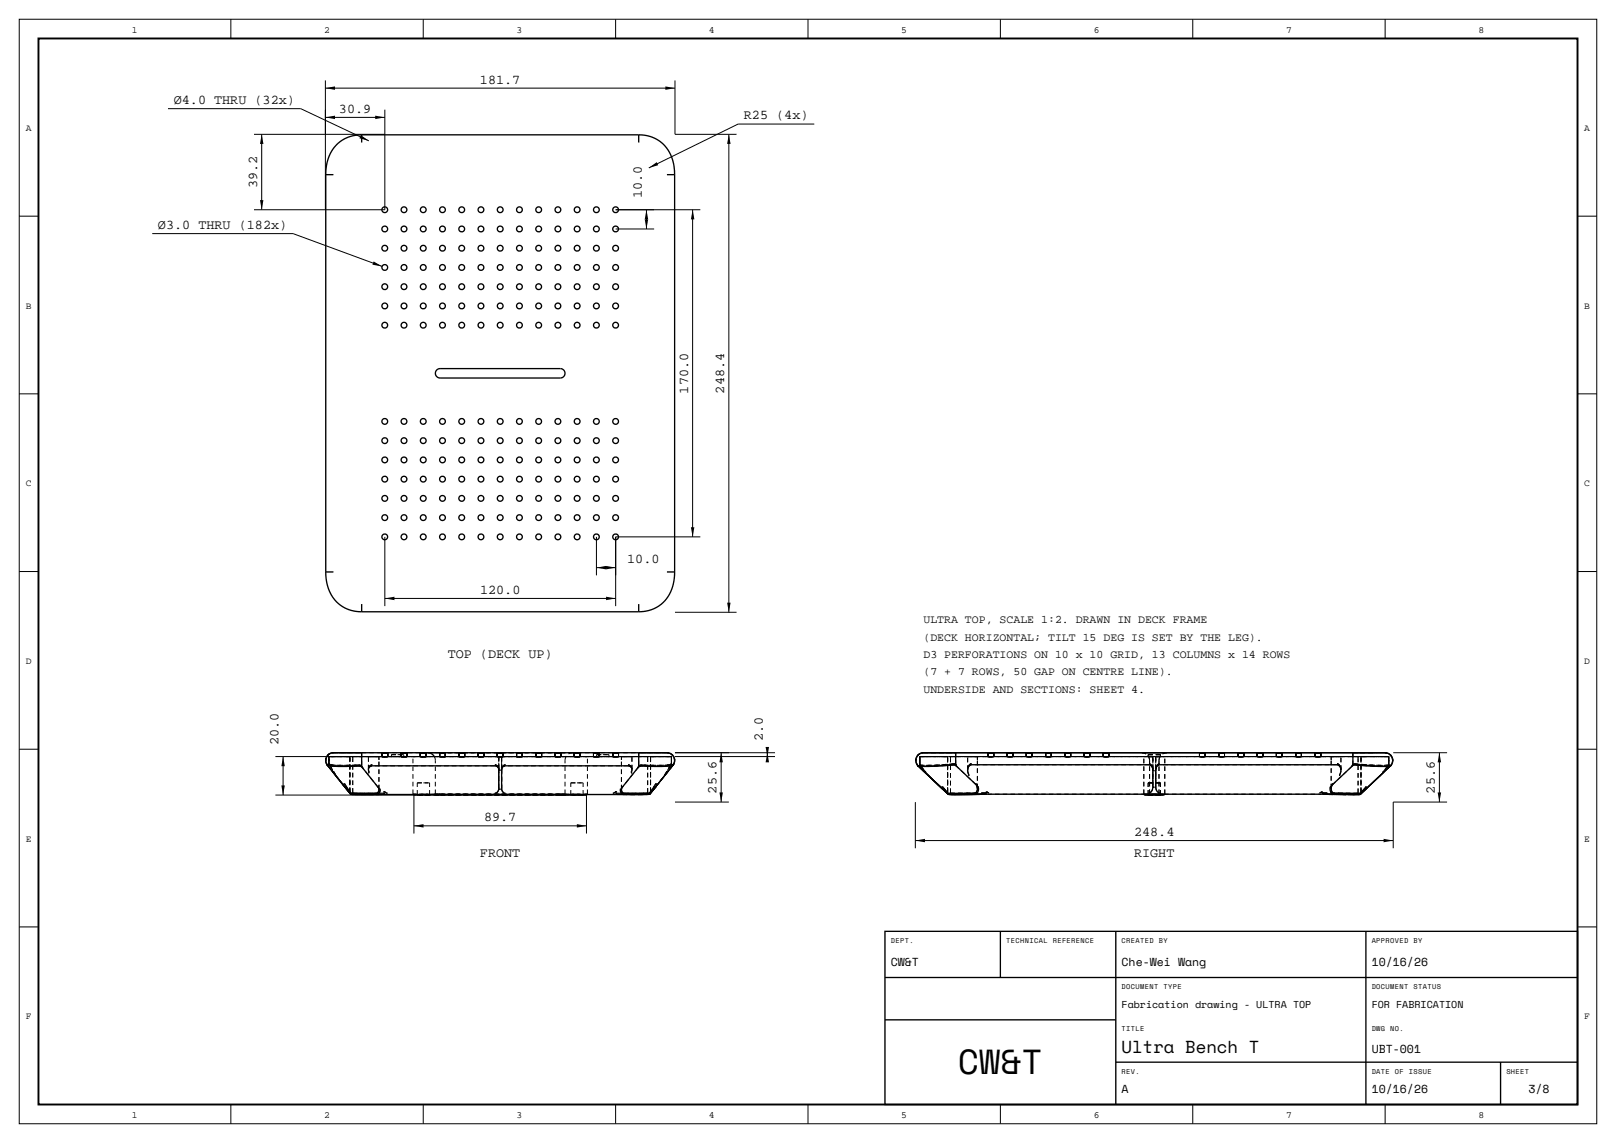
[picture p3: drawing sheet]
<svg xmlns="http://www.w3.org/2000/svg" width="420mm" height="297mm" viewBox="0 0 420 297" stroke-linecap="round" stroke-linejoin="round" font-family="sans-serif">
<path d="M10 10h400v277h-400z" fill="none" stroke="#000" stroke-width=".5"/>
<g fill="none" stroke="#000" stroke-width=".26">
<path d="M5 5h410v287h-410zM60 5v5M110 5v5M160 5v5M210 5v5M260 5v5M310 5v5M360 5v5M43.7 28.2h34.5l17.7 8.4M66 34.9h34M68 34.9v19.6M84.6 20.9v33.6"/>
<path d="M84.6 22.9h90.8M84.6 30.5h15.4M100 28.5v26h-34M175.4 20.9v14h16M189.4 34.9v124.2M211.6 32.2h-19.8l-23.2 11.4M5 56.2h5M160 59.5h10M160 54.5h22M168 54.5v5M180 54.5v85M410 56.2h5"/>
<path d="M39.6 60.7h36.6l23.1 8.5M5 102.3h5M410 102.3h5M100 139.5v18M155 139.5v10M182 139.5h-22v18M5 148.5h5M100 155.5h60M155 147.5h5M175.4 159.1h16M410 148.5h5M5 194.7h5"/>
<path d="M71.6 196.6h36M73.6 196.6v10M175.4 195.6h26M175.4 196.6h26M187.4 195.6v12.8M199.4 195.6v1M362.1 195.6h14M374.1 195.6v12.8M410 194.7h5M71.6 206.6h36v10M107.6 214.6h44.8M152.4 206.6v10"/>
<path d="M175.4 208.4h14M237.9 208.4v12M237.9 218.4h124.2M376.1 208.4h-14v12M5 240.8h5M410 240.8h5M60 287v5M110 287v5M160 287v5M210 287v5M260 287v5M310 287v5"/>
<path d="M360 287v5"/>
</g>
<g fill="none" stroke="#000" stroke-width=".35">
<path d="M94 35v2M94 35a9.1 9.1 0 0 0-9.3 9.3v1.1M94 35h72M166 35v2M166 35a9.1 9.1 0 0 1 9.3 9.3v1.1M84.7 45.4h2M84.7 45.4v103.2M173.3 45.4h2M175.3 45.4v103.2M113.6 96.1l.8-.3h31.2a1.23 1.23 0 0 1 1.3 1.2 1.23 1.23 0 0 1-1.3 1.2h-31.2a1.23 1.23 0 0 1-1.2-.8 1.23 1.23 0 0 1 .4-1.3zM84.7 148.6h2M84.7 148.6a9.5 9.5 0 0 0 6.3 9.9l3 .5"/>
<path d="M94 157v2M94 159h72M166 157v2M173.3 148.6h2M175.3 148.6a9.6 9.6 0 0 1-6.3 9.9l-3 .5M84.7 197.6l.3 1.2M84.7 197.4v.2M84.7 197.3v.3M85 198.6h.1M85 198.6l.2 .2a26.1 26.1 0 0 0 8 .1M85 198.6v.2M85 198.6v.1"/>
<path d="M85 198.7h.1M85 198.7l.1 .1a13.8 13.8 0 0 0 5.9 .3l2.2-.1M85 198.8h.1M85.1 198.8h.1M85.1 196.4l-.4 1.2M85.1 198.8l.2 .3 .3-.1M85.1 198.8l.3 .1M85.1 198.8l5.9 7.4M85.4 196l-.3 .4M85.6 195.9l-.5 .5M85.6 195.9l-.1 .1M86.1 195.7l-.5 .2"/>
<path d="M86.7 195.6h7.3M86.7 195.6h.1M86.7 195.6l-.6 .1M93.2 198.9l.6 .2M93.2 198.9v.1M93.2 199l.5 .1M93.2 199h.1M93.7 199.1h.1M93.7 199.1l.5 .3M93.8 199.1h-.1M93.8 199.1l.3 .1M94 195.6v3.4l-.2 .1"/>
<path d="M94 195.6l-7.9 .1M94 195.6h72M94.2 199.4h.1M94.2 199.4l4.1 5.2M94.2 199.4l.2 .1M95.8 199.9l.2 .8-.3 .2M95.8 199.9h.1M96.3 199.1l-.4 .3-.1 .5M96.3 199.1h32.8M96.3 199.1h.1M96.8 198.9l-.6 .1 .1 .1M111.2 195.6a2 2 0 0 1 1.7 1"/>
<path d="M128.6 198.9l.6 .1-.1 .1M129.1 199.1h.1M129.1 199.1l.8 1M129.6 199.4v5.5M130.4 199.4v5.5M130.9 199.1l-.8 1M130.9 199.1h32.8M130.9 199.1h.1M131.4 198.9l-.6 .1 .1 .1M163.2 198.9l.6 .1-.1 .1M163.7 199.1h.1M163.7 199.1l.4 .3 .1 .5"/>
<path d="M164.2 199.9h.1M164.2 199.9l-.2 .8 .3 .2M165.8 199.4l-.2 .1M165.8 199.4l-4.1 5.2M165.8 199.4h.1M166 195.6h7.3M166 195.6v3.4l.2 .1M166 195.6l7.9 .1M166.2 199.1l-.3 .1M166.2 199.1h.1M166.3 199.1l-.5 .3M166.3 199.1h.1"/>
<path d="M166.8 199h.1M166.8 199l-.5 .1M166.8 198.9l-.6 .2M166.8 198.9v.1M173.3 195.6h.1M173.3 195.6l.6 .1M173.9 195.7l.5 .2M174.4 199h.4M174.4 195.9l.5 .5M174.4 195.9l.1 .1M174.6 196l.3 .4M174.9 198.8l-.3 .1"/>
<path d="M174.9 198.8l-4 5M174.9 196.4l.4 1.2M175 198.8h-.1M175 198.7l-.6 .3-1.5 .1-6.1-.1M175 198.7h.1M175 198.6l-.2 .2a26.1 26.1 0 0 1-8 .1M175 198.6v.2M175 198.6v.1M175.3 197.3h.1M175.3 197.3v.3M175.3 197.6l-.3 1.2M238.1 197.1l-.1 .6"/>
<path d="M238.1 197.1v1.1l.6 .8M238.4 196.5l-.3 .6M238.5 198.9h.1M238.5 198.9l.2 .1M238.6 198.9l.1 .2M238.6 198.9l.1 .1M238.6 198.9l.2 .1M238.6 199h.1M238.7 199l.2 .2M238.7 199v.1M238.7 199l7.7 7.4M238.7 199.1h.3"/>
<path d="M238.7 199h.1M238.7 196.1l-.3 .4M238.9 199.2l1.7 1.7M238.9 199.2l.9 .9M238.9 195.9l-.1 .1M238.9 195.9l-.5 .6M239.4 199.1v.3l-.3 .1M239.5 195.7l-.6 .2M247.8 198.6a41.5 41.5 0 0 1-9.2 .3M247.8 198.6l.1 .2M247.8 198.6l.6 .2M247.9 198.8l.5 .1"/>
<path d="M247.9 198.8a39 39 0 0 1-9.2 .2M247.9 198.8h.1M248.4 198.9h.1M248.4 198.9l.1 .1M248.4 195.6l-8.9 .1M248.4 195.6v3.2M248.4 198.8h.1l-.1 .1M248.4 195.6h108.9M248.5 199h.1M248.5 199l5.1 4.8M248.7 199h-.2M252 198.9l.5-.2h46.1l.5 .2"/>
<path d="M252 198.9l-.3 .4-.2 .8M252 198.9h.1M252.5 198.6l-.6 .2 .1 .1M298.6 198.6l.6 .2-.1 .1M299.1 198.9h.1M299.1 198.9l.4 .4 .1 .8M300.9 198.9l.5-.2h46.1l.5 .2M300.9 198.9l-.4 .4-.1 .8M300.9 198.9h.1M301.4 198.6l-.6 .2 .1 .1M311.8 195.6h1.5M316.8 195.6h1.4"/>
<path d="M321.7 195.6h1.5M326.8 195.6h1.4M331.7 195.6h1.6M336.7 195.6h1.6M341.8 195.6h1.5M347.5 198.6l.6 .2-.1 .1M348 198.9h.1M348 198.9l.3 .5 .2 .7M351.3 199h.2M351.5 199l-5.1 4.8M351.5 199h.1M351.6 195.6l8.9 .1"/>
<path d="M351.6 198.8h-.1l.1 .1M351.6 195.6v3.2M351.6 198.9l-.1 .1M352.1 198.8l-.5 .1M352.1 198.8l6.8 .4 2.4-.2M352.2 198.6l-.6 .2M352.2 198.6l-.1 .2M352.2 198.6a41.6 41.6 0 0 0 9.2 .3M360.4 195.6l.1 .1M360.5 195.7l.6 .2M360.6 199.1v.3l.3 .1M361.1 195.9l.5 .6"/>
<path d="M361.1 195.9l.1 .1M361.3 196.1l.3 .4M361.3 199.1h-.3M361.3 199.1l-.2 .1M361.3 199v.1M361.3 199l-7.7 7.4M361.3 199h.1M361.4 199h-.1M361.4 198.9l-.1 .2M361.4 198.9l-.1 .1M361.5 198.9l-.2 .1M361.5 198.9h.1"/>
<path d="M361.6 196.5l.3 .6M361.9 197.1v1.1l-.6 .8M361.9 197.1l.1 .7M89.7 204.6h.1M91 206.2l8.8 .3M91 206.2l.3 .2M91 206.2l1.6 .3h7.2M91 206.2h.1M91 206.2l.1 .1M91.6 206.4l.3 .1M98.3 204.6h.2M98.3 204.6l.2 .5"/>
<path d="M98.5 205.1v.1M98.7 204.9a1.03 1.03 0 0 1-1 1.5l-6.3-.1-2.3-2.5 .4-.2 1.8 2.5h6.4a.89 .89 0 0 0 .8-.9M99.7 205.8l.2-.2 .8 .5M99.8 206.5h.1M99.8 206.5h60.4M107.4 206.5l.2 .1h44.8l.2-.1M129.6 204.9l-.3 .8-.7 .4M129.6 204.9l.3 .2M130.4 204.9l.3 .8 .7 .4M130.4 204.9l-.3 .2M160.2 206.5h.1M160.3 205.8l-.2-.2-.8 .5"/>
<path d="M161.3 204.9a1.03 1.03 0 0 0 1 1.5l6.3-.1M161.5 205.1h.1M161.7 204.6l-.2 .5M161.7 204.6h-.2M168.6 206.3h-.1M169 206.2l-.4 .1M169 206.2l-8.8 .3M169 206.2l-1.6 .3h-7.2M169 206.2v.1M169.3 205.9l-.3 .3M170.3 204.6l-1.3 1.6M170.9 203.8l-.4-.2-1.8 2.5h-6.4a.89 .89 0 0 1-.8-1"/>
<path d="M170.9 203.8l-2.3 2.5M173.8 200.3l-4.8 5.9M244.6 204.6l.4-.2 1.5 1.7h6.8l.6-.4 .1-.8M246.3 206.2l.3 .2M246.4 206.3v.1M246.4 206.4l9.8-.2v.2M246.4 206.4l1.8 .1 8-.1M246.4 206.4h.4M251.5 200.1h.1M251.5 200.1l.4 1.3-.2 .2M253.6 203.8l.4 1.1M253.8 203.8h-.2"/>
<path d="M254 204.8v.1M254.2 204.3a1.3 1.3 0 0 1-.9 2l-5.8 .1a1.59 1.59 0 0 1-1.6-.6l-1-.9M256.2 206v.4M256.2 206.4l-9 .1M256.2 206.4h87.6M256.2 206.4h.1M256.3 205.9l.2-.2 .6 .3M297.3 206.4l.2 .2h5l.2-.2M299.6 200.1l.3 .2M299.6 204.4l-.3 1.1-.7 .5M299.6 204.4l.3 .2M299.6 200.1v4.3"/>
<path d="M300.4 204.4l.3 1.1 .7 .5M300.4 204.4l-.3 .2M300.4 200.1l-.3 .2M300.4 200.1v4.3M343.7 205.9l-.2-.2-.6 .3M343.8 206.4h.1M344 206.4h2.5M345.8 204.3a1.3 1.3 0 0 0 .9 2l6.7 .1M346 204.8v.1M346.2 203.8h.2M346.4 203.8l-.4 1.1M348.5 200.1h.1"/>
<path d="M348.5 200.1l-.4 1.3 .2 .2M349.1 206.5h.8M352.1 206.5h-.5M353.3 206.4h-.2M353.6 206.4h-.4M353.6 206.4l-9.8-.2v.2M353.6 206.4l-.7 .1M353.6 206.4l-1.2 .1-8.6-.1M353.6 206.3v.1M354.1 205.8l-.5 .5M355.1 204.9l-1.7 1.5M355.4 204.6l-.4-.2-1.5 1.7h-6.8l-.6-.4-.1-.8"/>
<path d="M230 242h180v45h-180zM230 254h180M260 242v12M290 242v45M355 242v45M230 265h60M290 276h120M390 276v11"/>
<circle cx="100" cy="54.5" r=".75"/>
<circle cx="100" cy="59.5" r=".75"/>
<circle cx="105" cy="54.5" r=".75"/>
<circle cx="105" cy="59.5" r=".75"/>
<circle cx="110" cy="59.5" r=".75"/>
<circle cx="110" cy="54.5" r=".75"/>
<circle cx="115" cy="59.5" r=".75"/>
<circle cx="115" cy="54.5" r=".75"/>
<circle cx="120" cy="54.5" r=".75"/>
<circle cx="120" cy="59.5" r=".75"/>
<circle cx="125" cy="54.5" r=".75"/>
<circle cx="125" cy="59.5" r=".75"/>
<circle cx="130" cy="54.5" r=".75"/>
<circle cx="130" cy="59.5" r=".75"/>
<circle cx="135" cy="59.5" r=".75"/>
<circle cx="135" cy="54.5" r=".75"/>
<circle cx="140" cy="59.5" r=".75"/>
<circle cx="140" cy="54.5" r=".75"/>
<circle cx="145" cy="59.5" r=".75"/>
<circle cx="145" cy="54.5" r=".75"/>
<circle cx="150" cy="54.5" r=".75"/>
<circle cx="150" cy="59.5" r=".75"/>
<circle cx="155" cy="54.5" r=".75"/>
<circle cx="155" cy="59.5" r=".75"/>
<circle cx="160" cy="54.5" r=".75"/>
<circle cx="160" cy="59.5" r=".75"/>
<circle cx="100" cy="69.5" r=".75"/>
<circle cx="100" cy="64.5" r=".75"/>
<circle cx="100" cy="74.5" r=".75"/>
<circle cx="100" cy="79.5" r=".75"/>
<circle cx="105" cy="69.5" r=".75"/>
<circle cx="105" cy="64.5" r=".75"/>
<circle cx="105" cy="74.5" r=".75"/>
<circle cx="105" cy="79.5" r=".75"/>
<circle cx="110" cy="69.5" r=".75"/>
<circle cx="110" cy="64.5" r=".75"/>
<circle cx="110" cy="74.5" r=".75"/>
<circle cx="110" cy="79.5" r=".75"/>
<circle cx="115" cy="69.5" r=".75"/>
<circle cx="115" cy="64.5" r=".75"/>
<circle cx="115" cy="74.5" r=".75"/>
<circle cx="115" cy="79.5" r=".75"/>
<circle cx="120" cy="69.5" r=".75"/>
<circle cx="120" cy="64.5" r=".75"/>
<circle cx="120" cy="74.5" r=".75"/>
<circle cx="120" cy="79.5" r=".75"/>
<circle cx="125" cy="69.5" r=".75"/>
<circle cx="125" cy="64.5" r=".75"/>
<circle cx="125" cy="74.5" r=".75"/>
<circle cx="125" cy="79.5" r=".75"/>
<circle cx="130" cy="69.5" r=".75"/>
<circle cx="130" cy="64.5" r=".75"/>
<circle cx="130" cy="74.5" r=".75"/>
<circle cx="130" cy="79.5" r=".75"/>
<circle cx="135" cy="69.5" r=".75"/>
<circle cx="135" cy="64.5" r=".75"/>
<circle cx="135" cy="74.5" r=".75"/>
<circle cx="135" cy="79.5" r=".75"/>
<circle cx="140" cy="69.5" r=".75"/>
<circle cx="140" cy="64.5" r=".75"/>
<circle cx="140" cy="74.5" r=".75"/>
<circle cx="140" cy="79.5" r=".75"/>
<circle cx="145" cy="69.5" r=".75"/>
<circle cx="145" cy="64.5" r=".75"/>
<circle cx="145" cy="74.5" r=".75"/>
<circle cx="145" cy="79.5" r=".75"/>
<circle cx="150" cy="69.5" r=".75"/>
<circle cx="150" cy="64.5" r=".75"/>
<circle cx="150" cy="74.5" r=".75"/>
<circle cx="150" cy="79.5" r=".75"/>
<circle cx="155" cy="69.5" r=".75"/>
<circle cx="155" cy="64.5" r=".75"/>
<circle cx="155" cy="74.5" r=".75"/>
<circle cx="155" cy="79.5" r=".75"/>
<circle cx="160" cy="69.5" r=".75"/>
<circle cx="160" cy="64.5" r=".75"/>
<circle cx="160" cy="74.5" r=".75"/>
<circle cx="160" cy="79.5" r=".75"/>
<circle cx="100" cy="84.5" r=".75"/>
<circle cx="105" cy="84.5" r=".75"/>
<circle cx="110" cy="84.5" r=".75"/>
<circle cx="115" cy="84.5" r=".75"/>
<circle cx="120" cy="84.5" r=".75"/>
<circle cx="125" cy="84.5" r=".75"/>
<circle cx="130" cy="84.5" r=".75"/>
<circle cx="135" cy="84.5" r=".75"/>
<circle cx="140" cy="84.5" r=".75"/>
<circle cx="145" cy="84.5" r=".75"/>
<circle cx="150" cy="84.5" r=".75"/>
<circle cx="155" cy="84.5" r=".75"/>
<circle cx="160" cy="84.5" r=".75"/>
<circle cx="100" cy="109.5" r=".75"/>
<circle cx="100" cy="114.5" r=".75"/>
<circle cx="100" cy="119.5" r=".75"/>
<circle cx="105" cy="109.5" r=".75"/>
<circle cx="105" cy="114.5" r=".75"/>
<circle cx="105" cy="119.5" r=".75"/>
<circle cx="110" cy="109.5" r=".75"/>
<circle cx="110" cy="114.5" r=".75"/>
<circle cx="110" cy="119.5" r=".75"/>
<circle cx="115" cy="114.5" r=".75"/>
<circle cx="115" cy="109.5" r=".75"/>
<circle cx="115" cy="119.5" r=".75"/>
<circle cx="120" cy="114.5" r=".75"/>
<circle cx="120" cy="109.5" r=".75"/>
<circle cx="120" cy="119.5" r=".75"/>
<circle cx="125" cy="114.5" r=".75"/>
<circle cx="125" cy="109.5" r=".75"/>
<circle cx="125" cy="119.5" r=".75"/>
<circle cx="130" cy="114.5" r=".75"/>
<circle cx="130" cy="109.5" r=".75"/>
<circle cx="130" cy="119.5" r=".75"/>
<circle cx="135" cy="114.5" r=".75"/>
<circle cx="135" cy="109.5" r=".75"/>
<circle cx="135" cy="119.5" r=".75"/>
<circle cx="140" cy="114.5" r=".75"/>
<circle cx="140" cy="109.5" r=".75"/>
<circle cx="140" cy="119.5" r=".75"/>
<circle cx="145" cy="114.5" r=".75"/>
<circle cx="145" cy="109.5" r=".75"/>
<circle cx="145" cy="119.5" r=".75"/>
<circle cx="150" cy="114.5" r=".75"/>
<circle cx="150" cy="109.5" r=".75"/>
<circle cx="150" cy="119.5" r=".75"/>
<circle cx="155" cy="109.5" r=".75"/>
<circle cx="155" cy="114.5" r=".75"/>
<circle cx="155" cy="119.5" r=".75"/>
<circle cx="160" cy="109.5" r=".75"/>
<circle cx="160" cy="114.5" r=".75"/>
<circle cx="160" cy="119.5" r=".75"/>
<circle cx="100" cy="129.5" r=".75"/>
<circle cx="100" cy="134.5" r=".75"/>
<circle cx="100" cy="139.5" r=".75"/>
<circle cx="100" cy="124.5" r=".75"/>
<circle cx="105" cy="129.5" r=".75"/>
<circle cx="105" cy="134.5" r=".75"/>
<circle cx="105" cy="139.5" r=".75"/>
<circle cx="105" cy="124.5" r=".75"/>
<circle cx="110" cy="129.5" r=".75"/>
<circle cx="110" cy="134.5" r=".75"/>
<circle cx="110" cy="139.5" r=".75"/>
<circle cx="110" cy="124.5" r=".75"/>
<circle cx="115" cy="129.5" r=".75"/>
<circle cx="115" cy="134.5" r=".75"/>
<circle cx="115" cy="139.5" r=".75"/>
<circle cx="115" cy="124.5" r=".75"/>
<circle cx="120" cy="129.5" r=".75"/>
<circle cx="120" cy="134.5" r=".75"/>
<circle cx="120" cy="139.5" r=".75"/>
<circle cx="120" cy="124.5" r=".75"/>
<circle cx="125" cy="129.5" r=".75"/>
<circle cx="125" cy="134.5" r=".75"/>
<circle cx="125" cy="139.5" r=".75"/>
<circle cx="125" cy="124.5" r=".75"/>
<circle cx="130" cy="129.5" r=".75"/>
<circle cx="130" cy="134.5" r=".75"/>
<circle cx="130" cy="139.5" r=".75"/>
<circle cx="130" cy="124.5" r=".75"/>
<circle cx="135" cy="129.5" r=".75"/>
<circle cx="135" cy="134.5" r=".75"/>
<circle cx="135" cy="139.5" r=".75"/>
<circle cx="135" cy="124.5" r=".75"/>
<circle cx="140" cy="129.5" r=".75"/>
<circle cx="140" cy="134.5" r=".75"/>
<circle cx="140" cy="139.5" r=".75"/>
<circle cx="140" cy="124.5" r=".75"/>
<circle cx="145" cy="129.5" r=".75"/>
<circle cx="145" cy="134.5" r=".75"/>
<circle cx="145" cy="139.5" r=".75"/>
<circle cx="145" cy="124.5" r=".75"/>
<circle cx="150" cy="129.5" r=".75"/>
<circle cx="150" cy="134.5" r=".75"/>
<circle cx="150" cy="139.5" r=".75"/>
<circle cx="150" cy="124.5" r=".75"/>
<circle cx="155" cy="129.5" r=".75"/>
<circle cx="155" cy="134.5" r=".75"/>
<circle cx="155" cy="139.5" r=".75"/>
<circle cx="155" cy="124.5" r=".75"/>
<circle cx="160" cy="129.5" r=".75"/>
<circle cx="160" cy="134.5" r=".75"/>
<circle cx="160" cy="139.5" r=".75"/>
<circle cx="160" cy="124.5" r=".75"/>
</g>
<g fill="none" stroke="#000" stroke-width=".26" stroke-dasharray="1.2 .8" stroke-linecap="butt">
<path d="M84.8 197l-.1 .4M84.8 197l-.1 .3M84.8 198.3l.2 .5M84.9 198.6l.3 .1 .3-.3M84.9 198.6l.1 .2M85 198.7l-.1-.1M85 198.7h.1a17.1 17.1 0 0 0 6.5 .3l1.6-.1M85 198.7v-.1M85 198.7h.3l.2-.2M85 198.8v-.2M85 198.8l-.1-.2M85 198.8h.1"/>
<path d="M85 198.8v-.1M85.1 198.8l.3 .1 .2-.2M85.1 198.8l2.2 2.8M85.1 198.8h-.1M85.2 199l1 1.3M85.2 199l-.1-.2M85.2 199l.5-.2M85.4 198.9l.2-.2M85.5 196.6v1.8M85.5 198.4v-1.8M85.5 196.6h1.8M85.5 198.4l.1 .3"/>
<path d="M85.5 196.6h1M85.5 198.4l-.3 .3-.3-.1M85.5 196.6h.2M85.5 196.6v.9M85.5 198.5v-1M85.5 198.5l.1 .1M85.5 198.5l-.2 .2h-.3M85.5 196.6h7.7M85.5 198.5h.1a23.9 23.9 0 0 0 7.6 .2M85.5 196h-.1M85.6 198.6l-.1-.1M85.6 198.6v.1"/>
<path d="M85.6 198.7l-.1-.3M85.6 198.7l1.7 2.7M85.6 198.7l.9 1.4M85.6 198.7l-.2 .2-.3-.1M85.6 198.7l-.2 .2M85.6 198.7v-.1M85.6 198.7l.1 .1M85.7 196.6h-.2M85.7 198.8l-.1-.1M85.7 196.6h3.8M85.7 198.8l-.1 .2M86.1 195.7l7.9-.1"/>
<path d="M86.5 196.6h-1M86.5 196.6h3.4M86.7 195.6h7.3M87.3 196.6h-1.8M87.3 196.6h3.4M89.5 196.6h1.8M89.5 196.6h-3.8M89.9 196.6h-3.4M89.9 196.6h1M90.7 196.6h-3.4M90.7 196.6h.2M90.9 196.6h-.2"/>
<path d="M90.9 196.6h-1M90.9 196.6v9.4M91.3 196.6h6.4M91.3 196.6h-1.8M91.7 196.6h8.3M91.7 197.1v-.5M93.2 198.9l.6 .2M93.2 199v-.1M93.2 199l-6.2 .1-1.4-.1-.6-.3M93.2 199v-.3M93.2 196.6h-7.7M93.2 196.6h1"/>
<path d="M93.2 198.7l.5 .1M93.2 198.7v.3M93.2 198.7a21 21 0 0 1-7.7-.2M93.7 198.8l.3 .2M93.7 198.8l-.5-.1M93.7 198.8v.3M93.7 199.1v-.3M93.7 199.1l-.5-.1M93.7 199.1h.1M93.7 199.1l.3 .2M93.8 199.1l.3 .1M94 199l.2 .3"/>
<path d="M94 199l-.3-.2M94 195.6h72M94 199l-.2 .1M94 195.6v3.4M94.2 196.6h-1M94.2 196.6h4.1M94.2 199.3l-.2-.3M94.2 199.3v.1M94.2 199.4v-.1M94.2 199.4l-.2-.1M94.4 199.5l-.2-.1M95.8 196.6h.2"/>
<path d="M95.8 199.9l.2 .8M95.8 196.6h1M95.8 199.9l.1-.6 .4-.5M95.8 199.9v-3.3M95.8 199.9l.1-.5 .4-.3M96 196.6h-.2M96 196.6h3.9M96.2 199l.1 .1M96.2 199l.6-.1M96.3 199.1l.5-.1M96.3 199.1v-.3M96.3 198.8l-.4 .5-.1 .6"/>
<path d="M96.3 198.8l.5-.1M96.3 198.8v.3M96.8 196.6h-1M96.8 198.7l-.5 .1M96.8 196.6h31.8M97.7 196.6h.8M97.7 196.6h-6.4M98.3 196.6h.2M98.3 196.6h-4.1M98.5 196.6h-.2M98.5 196.6h-.8M98.5 196.6v.9"/>
<path d="M99.3 196.6h.7M99.3 196.6h1.5M99.3 195.6h1.5M99.3 195.6h.7M99.3 196.6v-1M99.3 195.6v1M99.9 196.6h-3.9M99.9 196.6h.8M100 196.6h.8M100 196.6h-.7M100 195.6h-.7M100 195.6h.8"/>
<path d="M100 196.6h-8.3M100 196.6h60M100.7 196.6h27.9M100.7 196.6h-.8M100.8 196.6h-1.5M100.8 196.6h-.8M100.8 195.6h-.8M100.8 195.6h-1.5M100.8 196.6v-1M100.8 195.6v1M101.7 196.1h1.6M101.7 196.6h3.2"/>
<path d="M101.7 196.1v.5M103.3 196.1h1.6M103.3 196.6h-1.6M104.2 196.6h.8M104.2 196.6h1.6M104.2 195.6h1.6M104.2 195.6h.8M104.2 196.6v-1M104.2 195.6v1M104.9 196.1h-3.2M104.9 196.6h-1.6M104.9 196.1v.5"/>
<path d="M105 196.6h.8M105 196.6h-.8M105 195.6h-.8M105 195.6h.8M105.8 196.6h-1.6M105.8 196.6h-.8M105.8 195.6h-.8M105.8 195.6h-1.6M105.8 196.6v-1M105.8 195.6v1M107.3 196.6h2.7M109.2 196.6h.8"/>
<path d="M109.2 196.6h1.6M109.2 195.6h1.6M109.2 195.6h.8M109.2 196.6v-1M109.2 195.6v1M110 196.6h.8M110 196.6h-.8M110 195.6h-.8M110 195.6h.8M110 196.6h39.9M110 196.6h-2.7M110.8 196.6h-1.6"/>
<path d="M110.8 196.6h-.8M110.8 195.6h-.8M110.8 195.6h-1.6M110.8 196.6v-1M110.8 195.6v1M111.2 195.6h3.2M113.2 197.6l-.3-1M114.3 196.6h.7M114.3 196.6h1.4M114.3 195.6h1.4M114.3 195.6h.7M114.3 196.6v-1"/>
<path d="M114.3 195.6v1M114.4 195.6h31.2M114.4 195.6h-3.2M115 196.6h.7M115 196.6h-.7M115 195.6h-.7M115 195.6h.7M115.7 196.6h-1.4M115.7 196.6h-.7M115.7 195.6h-.7M115.7 195.6h-1.4M115.7 196.6v-1"/>
<path d="M115.7 195.6v1M119.2 196.6h.8M119.2 196.6h1.6M119.2 195.6h1.6M119.2 195.6h.8M119.2 196.6v-1M119.2 195.6v1M120 196.6h.8M120 196.6h-.8M120 195.6h-.8M120 195.6h.8M120.8 196.6h-1.6"/>
<path d="M120.8 196.6h-.8M120.8 195.6h-.8M120.8 195.6h-1.6M120.8 196.6v-1M120.8 195.6v1M124.2 196.6h.8M124.2 196.6h1.6M124.2 195.6h1.6M124.2 195.6h.8M124.2 196.6v-1M124.2 195.6v1M125 196.6h.8"/>
<path d="M125 196.6h-.8M125 195.6h-.8M125 195.6h.8M125.8 196.6h-1.6M125.8 196.6h-.8M125.8 195.6h-.8M125.8 195.6h-1.6M125.8 196.6v-1M125.8 195.6v1M128.6 196.6h-31.8M128.6 196.6h1M128.6 198.7l.5 .1"/>
<path d="M128.6 196.6h-27.9M128.6 198.9l.6 .1M128.6 199h-31.8M129.1 198.8l-.5-.1M129.1 198.8l.4 .5 .1 .6M129.1 198.8v.3M129.1 199.1v-.3M129.1 199.1l.1-.1M129.1 199.1l-.5-.1M129.3 196.6h.7M129.3 196.6h1.4M129.3 195.6h1.4"/>
<path d="M129.3 195.6h.7M129.3 196.6v-1M129.3 195.6v1M129.6 199.9v-3.3M129.6 196.6v8.3M129.6 196.6h-1M129.6 199.9l-.1-.6-.4-.5M129.6 196.6v3.3M129.6 199.4v-2.8M129.6 199.9l-.1-.5-.4-.3M130 196.6h.7M130 196.6h-.7"/>
<path d="M130 195.6h-.7M130 195.6h.7M130.4 196.6v3.3M130.4 199.9v-3.3M130.4 196.6v2.8M130.4 199.9v5M130.4 196.6h1M130.4 199.9l.1-.6 .4-.5M130.4 199.9l.1-.5 .4-.3M130.7 196.6h-1.4M130.7 196.6h-.7M130.7 195.6h-.7"/>
<path d="M130.7 195.6h-1.4M130.7 196.6v-1M130.7 195.6v1M130.8 199l.1 .1M130.8 199l.6-.1M130.9 199.1l.5-.1M130.9 199.1v-.3M130.9 198.8l-.4 .5-.1 .6M130.9 198.8l.5-.1M130.9 198.8v.3M131.4 196.6h-1M131.4 198.7l-.5 .1"/>
<path d="M131.4 196.6h31.8M131.4 196.6h27.9M134.3 196.6h.7M134.3 196.6h1.4M134.3 195.6h1.4M134.3 195.6h.7M134.3 196.6v-1M134.3 195.6v1M135 196.6h.7M135 196.6h-.7M135 195.6h-.7M135 195.6h.7"/>
<path d="M135.7 196.6h-1.4M135.7 196.6h-.7M135.7 195.6h-.7M135.7 195.6h-1.4M135.7 196.6v-1M135.7 195.6v1M139.2 196.6h.8M139.2 196.6h1.6M139.2 195.6h1.6M139.2 195.6h.8M139.2 196.6v-1M139.2 195.6v1"/>
<path d="M140 196.6h.8M140 196.6h-.8M140 195.6h-.8M140 195.6h.8M140.8 196.6h-1.6M140.8 196.6h-.8M140.8 195.6h-.8M140.8 195.6h-1.6M140.8 196.6v-1M140.8 195.6v1M144.2 196.6h1.5M144.2 196.6h.8"/>
<path d="M144.2 195.6h1.5M144.2 195.6h.8M144.2 196.6v-1M144.2 195.6v1M145 196.6h-.8M145 196.6h.7M145 195.6h-.8M145 195.6h.7M145.6 195.6h-31.2M145.6 195.6h3.3M145.7 196.6h-.7M145.7 196.6h-1.5"/>
<path d="M145.7 195.6h-.7M145.7 195.6h-1.5M145.7 196.6v-1M145.7 195.6v1M146.8 197.6a2 2 0 0 1 2.1-2M148.9 195.6h-3.3M149.3 196.6h1.4M149.3 196.6h.7M149.3 195.6h1.4M149.3 195.6h.7M149.3 196.6v-1M149.3 195.6v1"/>
<path d="M149.9 196.6h2.8M149.9 196.6h-39.9M150 196.6h-.7M150 196.6h.7M150 195.6h-.7M150 195.6h.7M150.7 196.6h-.7M150.7 196.6h-1.4M150.7 195.6h-.7M150.7 195.6h-1.4M150.7 196.6v-1M150.7 195.6v1"/>
<path d="M152.7 196.6h-2.8M154.3 196.6h1.5M154.3 196.6h.7M154.3 195.6h1.5M154.3 195.6h.7M154.3 196.6v-1M154.3 195.6v1M155 196.6h-.7M155 196.6h.8M155 195.6h-.7M155 195.6h.8M155.1 196.1h1.6"/>
<path d="M155.1 196.6h3.2M155.1 196.1v.5M155.8 196.6h-.8M155.8 196.6h-1.5M155.8 195.6h-.8M155.8 195.6h-1.5M155.8 196.6v-1M155.8 195.6v1M156.7 196.1h1.6M156.7 196.6h-1.6M158.3 196.1h-3.2M158.3 196.6h-1.6"/>
<path d="M158.3 196.1v.5M159.2 196.6h.8M159.2 196.6h1.6M159.2 195.6h1.6M159.2 195.6h.8M159.2 196.6v-1M159.2 195.6v1M159.3 196.6h.8M159.3 196.6h-27.9M160 196.6h8.3M160 196.6h-60M160 196.6h.8"/>
<path d="M160 196.6h-.8M160 195.6h-.8M160 195.6h.8M160.1 196.6h3.9M160.1 196.6h-.8M160.8 196.6h-1.6M160.8 196.6h-.8M160.8 195.6h-.8M160.8 195.6h-1.6M160.8 196.6v-1M160.8 195.6v1M161.5 196.6h.2"/>
<path d="M161.5 196.6h.8M161.5 196.6v.9M161.7 196.6h-.2M161.7 196.6h4.1M162.3 196.6h-.8M162.3 196.6h6.4M163.2 196.6h-31.8M163.2 196.6h1M163.2 198.7l.5 .1M163.2 198.9l.6 .1M163.2 199h-31.8M163.7 198.8l-.5-.1"/>
<path d="M163.7 198.8l.4 .5 .1 .6M163.7 198.8v.3M163.7 199.1v-.3M163.7 199.1l.1-.1M163.7 199.1l-.5-.1M164 196.6h.2M164 196.6h-3.9M164.2 199.9l-.1-.5-.4-.3M164.2 196.6h-1M164.2 199.9l-.1-.6-.4-.5M164.2 196.6h-.2M164.2 199.9v-3.3"/>
<path d="M165.8 199.4l-.2 .1M165.8 199.4l-4.1 5.2M165.8 199.4v-.1M165.8 196.6h1M165.8 196.6h-4.1M165.8 199.3v.1M165.8 199.3l.2-.3M165.9 199.2l.3-.1M166 195.6h7.3M166 195.6v3.4M166 199.3l-.2 .1M166 199l-.2 .3"/>
<path d="M166 199l.3-.2M166.2 199.1h.1M166.2 199.1l.6-.2M166.2 199.1l-.2-.1M166.3 199.1l-.3 .2M166.3 199.1v-.3M166.3 198.8l-.3 .2M166.3 198.8v.3M166.3 198.8l.5-.1M166.8 196.6h7.7M166.8 196.6h-1M166.8 198.7l-.5 .1"/>
<path d="M166.8 198.7a21 21 0 0 0 7.7-.2M166.8 198.7v.3M166.8 199v-.3M166.8 199l-.5 .1M166.8 198.9v.1M166.8 198.9a22.4 22.4 0 0 0 8.2-.2M168.3 197.1v-.5M168.3 196.6h-8.3M168.7 196.6h-6.4M168.7 196.6h1.8M169.1 196.6h.2M169.1 196.6h1"/>
<path d="M169.1 196.6v9.4M169.3 196.6h3.4M169.3 196.6h-.2M170.1 196.6h3.4M170.1 196.6h-1M170.5 196.6h-1.8M170.5 196.6h3.8M172.7 196.6h1.8M172.7 196.6h-3.4M173.5 196.6h1M173.5 196.6h-3.4M173.9 195.7l-7.9-.1"/>
<path d="M174.3 196.6h.2M174.3 196.6h-3.8M174.3 198.8l.1-.1M174.3 198.8l.5 .2M174.4 199l-.1-.2M174.4 198.7l-.1 .1M174.4 198.7v-.1M174.4 198.7l.2 .2 .3-.1M174.4 198.7l.1-.3M174.4 198.7l-1.7 2.7M174.4 198.7l-.9 1.4M174.4 195.9l.5 .5"/>
<path d="M174.4 198.6v.1M174.4 198.6l.1-.1M174.5 196h.1M174.5 196.6h-7.7M174.5 198.5h-.1a23.9 23.9 0 0 1-7.6 .2M174.5 198.5l.2 .2h.3M174.5 198.5l-.1 .1M174.5 198.5v-1M174.5 196.6h-.2M174.5 196.6v.9M174.5 196.6v1.8M174.5 198.4v-1.8"/>
<path d="M174.5 196.6h-1.8M174.5 198.4l-.1 .3M174.5 196.6h-1M174.5 198.4l.3 .3 .3-.1M174.6 198.9l-.2-.2M174.8 199l-3.9 4.8M174.9 198.8l-.1 .2M174.9 198.8l-1.1 1.5M174.9 198.8l-2.2 2.8M174.9 198.8h.1M174.9 198.8l-.3 .1-.2-.2M175 198.8h-.1"/>
<path d="M175 198.8v-.1M175 198.8l.1-.2M175 198.7l-.1 .1a13.8 13.8 0 0 1-5.9 .3l-2.2-.1M175 198.7v-.1M175 198.7l.1-.1M175 198.6v.2M175.1 198.6l-.1 .2M175.1 198.6l-.3 .1-.3-.3M175.2 198.3l-.2 .5M175.2 197l.1 .3M175.3 197.3v.3M238 197.4v.1"/>
<path d="M238 197.7v.1M238.1 197.1l-.1 .7M238.3 198.5l.4 .5M238.5 198.9a.3 .3 0 0 0 .3 .1 .3 .3 0 0 0 .2-.3M238.5 198.9h.4l.1-.2M238.5 198.9l.2 .1M238.6 198.9l.1 .1M238.6 199l-.1-.1M238.7 199l.2 .2M238.7 199l1.9 1.9M238.7 199l.2 .1 .2-.3M238.7 199l-.2-.1"/>
<path d="M238.7 199l-.4-.5M238.7 199.1h.3l.2-.3M238.7 199.1l-.1-.2M238.7 199.1v-.1M238.7 199h.3l.1-.3M238.7 199l.4-.3M238.8 199a49.8 49.8 0 0 0 9-.4M238.8 196l-.1 .1M238.9 199.2l-.2-.2M238.9 199.2l-.2-.1M238.9 195.9l-.5 .6M239 196.6v2.1"/>
<path d="M239 198.7v-2.1M239 196.6h1M239 198.7l.1 .1M239 196.6h1.6M239 198.7l-.1 .2h-.4M239.1 196.6h.4M239.1 196.6v.9M239.1 198.7v-1.2M239.1 198.7l.1 .1M239.1 198.7l-.4 .3M239.1 196.6h8.8M239.1 198.7a34.5 34.5 0 0 0 8.8-.2"/>
<path d="M239.1 199.5l-.2-.3M239.1 198.8l-.1-.1M239.1 198.8l.9 1.1M239.1 198.8l1.5 1.9M239.1 198.8l-.2 .3-.2-.1M239.2 198.8l.1 .2M239.2 198.8l-.2 .3M239.2 198.8l-.1-.1M239.3 199l.2 .3M239.3 199l-.1-.2M239.4 199.1l-.1-.1M239.5 196.6h-.4"/>
<path d="M239.5 196.6h5.5M239.5 199.3l-.4 .2M240 195.6h8.4M240 196.6h-1M240 199.9l-.9-1.1M240 196.6h5.3M240.6 196.6h-1.6M240.6 196.6h5.3M245 196.6h1.5M245 196.6h-5.5M245.3 196.6h-5.3M245.3 196.6h1"/>
<path d="M245.9 196.6h-5.3M245.9 196.6h.4M246.3 196.6h-1M246.3 196.6h-.4M246.3 196.6v9.5M246.5 196.6h-1.5M246.5 196.6h6.8M247 196.6h9.6M247 197.1v-.5M247.8 198.6l.1 .2M247.8 198.6l.6 .2M247.9 198.8h.4"/>
<path d="M247.9 196.6h.7M247.9 196.6h-8.8M247.9 198.5l.4 .1M247.9 198.5l-1.6 .1a30.1 30.1 0 0 1-7.2 .1M247.9 198.5v.3M247.9 198.8v-.3M247.9 198.8l-6.8 .4-2.4-.2M248.3 198.8l.1 .1M248.3 198.6l.1 .1M248.3 198.6l-.4-.1M248.4 198.9v-.2M248.4 198.9l.1 .1"/>
<path d="M248.4 198.8h.1M248.4 195.6v3.2M248.4 198.7l.2 .1M248.4 198.7l-.1-.1M248.5 198.8l-.1 .1M248.5 199l.1-.2M248.5 199h.2M248.6 196.6h-.7M248.6 196.6h5M248.6 198.8l-.2-.1M248.6 198.8l-.1 .2M251.5 196.6h.4"/>
<path d="M251.5 196.6h1M251.9 198.8l.1 .1M251.9 198.8l.6-.2M251.9 196.6h-.4M251.9 196.6h4.6M252 198.7l-.4 .6-.1 .8M252 198.7l.5-.3M252 198.7v.2M252 198.9l.5-.2M252 198.9v-.2M252.5 196.6h-1M252.5 198.4l-.5 .3"/>
<path d="M252.5 196.6h46.1M253.3 196.6h-6.8M253.3 196.6h.7M253.6 196.6h.4M253.6 196.6h-5M254 196.6h-.7M254 196.6h-.4M254 196.6v.9M256.5 196.6h-4.6M256.5 196.6h.6M256.6 196.6h-9.6M256.6 196.6h86.8"/>
<path d="M256.8 196.6h1.4M256.8 195.6h1.4M256.8 195.6v1M257.1 196.6h41.5M257.1 196.6h-.6M258.2 196.6h-1.4M258.2 195.6v1M258.2 195.6h-1.4M261.8 196.6h1.5M261.8 195.6h1.5M261.8 195.6v1M263.3 196.6h-1.5"/>
<path d="M263.3 195.6v1M263.3 195.6h-1.5M266.7 196.6h1.5M266.7 195.6h1.5M266.7 195.6v1M268.2 196.6h-1.5M268.2 195.6v1M268.2 195.6h-1.5M271.8 196.6h1.4M271.8 195.6h1.4M271.8 195.6v1M273.2 196.6h-1.4"/>
<path d="M273.2 195.6v1M273.2 195.6h-1.4M276.8 196.6h1.5M276.8 195.6h1.5M276.8 195.6v1M278.3 196.6h-1.5M278.3 195.6v1M278.3 195.6h-1.5M281.7 196.6h1.6M281.7 195.6h1.6M281.7 195.6v1M283.3 196.6h-1.6"/>
<path d="M283.3 195.6v1M283.3 195.6h-1.6M286.7 196.6h1.5M286.7 195.6h1.5M286.7 195.6v1M288.2 196.6h-1.5M288.2 195.6v1M288.2 195.6h-1.5M296.8 195.6a2 2 0 0 1 2 2M296.8 195.6h6.4M297.3 196.6h5.4M298.4 196.1h3.2"/>
<path d="M298.4 196.6h3.2M298.4 196.1v.5M298.6 196.6h-46.1M298.6 196.6h1M298.6 198.4l.5 .3M298.6 196.6h-41.5M298.6 198.6l.6 .2M298.6 198.7h-46.1M298.8 197.6a2 2 0 0 0-2-2M299.1 198.9v-.2M299.1 198.9l.1-.1M299.1 198.9l-.5-.2"/>
<path d="M299.1 198.7l-.5-.3M299.1 198.7l.4 .6 .1 .8M299.1 198.7v.2M299.6 196.6v7.8M299.6 196.6h-1M299.6 196.6v3.5M300.4 196.6v7.8M300.4 196.6h1M300.4 196.6v3.5M300.8 198.8l.1 .1M300.8 198.8l.6-.2M300.9 198.7l.5-.3"/>
<path d="M300.9 198.7l-.4 .6-.1 .8M300.9 198.7v.2M300.9 198.9l.5-.2M300.9 198.9v-.2M301.2 197.6a2 2 0 0 1 2-2M301.4 196.6h46.1M301.4 196.6h-1M301.4 198.4l-.5 .3M301.4 196.6h41.5M301.6 196.1h-3.2M301.6 196.6h-3.2M301.6 196.1v.5"/>
<path d="M302.7 196.6h-5.4M303.2 195.6h-6.4M311.8 196.6h1.5M311.8 195.6v1M311.8 195.6h1.5M313.3 196.6h-1.5M313.3 195.6h-1.5M313.3 196.6v-1M316.8 196.6h1.4M316.8 195.6v1M316.8 195.6h1.4M318.2 196.6h-1.4"/>
<path d="M318.2 195.6h-1.4M318.2 196.6v-1M321.7 196.6h1.5M321.7 195.6v1M321.7 195.6h1.5M323.2 196.6h-1.5M323.2 195.6h-1.5M323.2 196.6v-1M326.8 196.6h1.4M326.8 195.6v1M326.8 195.6h1.4M328.2 196.6h-1.4"/>
<path d="M328.2 195.6h-1.4M328.2 196.6v-1M331.7 196.6h1.6M331.7 195.6v1M331.7 195.6h1.6M333.3 196.6h-1.6M333.3 195.6h-1.6M333.3 196.6v-1M336.7 196.6h1.6M336.7 195.6v1M336.7 195.6h1.6M338.3 196.6h-1.6"/>
<path d="M338.3 195.6h-1.6M338.3 196.6v-1M341.8 196.6h1.5M341.8 195.6v1M341.8 195.6h1.5M342.9 196.6h.6M342.9 196.6h-41.5M343.3 196.6h-1.5M343.3 195.6h-1.5M343.3 196.6v-1M343.4 196.6h9.6M343.4 196.6h-86.8"/>
<path d="M343.5 196.6h4.6M343.5 196.6h-.6M346 196.6h.7M346 196.6h.4M346 196.6v.9M346.4 196.6h-.4M346.4 196.6h5M346.7 196.6h6.8M346.7 196.6h-.7M347.5 196.6h1M347.5 198.4l.5 .3M347.5 196.6h-46.1"/>
<path d="M347.5 198.6l.6 .2M347.5 198.7h-46.1M348 198.9v-.2M348 198.9l.1-.1M348 198.9l-.5-.2M348 198.7l.4 .6 .1 .8M348 198.7l-.5-.3M348 198.7v.2M348.1 196.6h.4M348.1 196.6h-4.6M348.5 196.6h-.4M348.5 196.6h-1"/>
<path d="M351.3 199h.2M351.4 196.6h.7M351.4 198.8l.2-.1M351.4 196.6h-5M351.4 198.8l.1 .2M351.5 199l-5.1 4.8M351.5 199l-.1-.2M351.5 199l.1-.1M351.5 198.8l.1 .1M351.5 198.8h.1M351.6 198.7l.1-.1M351.6 198.7l-.2 .1"/>
<path d="M351.6 198.7v.2M351.6 195.6h8.4M351.6 198.8l.6-.2M351.6 195.6v3.2M351.6 198.9l.1-.1M351.6 198.9v-.2M351.7 198.6l.4-.1M351.7 198.6l-.1 .1M351.7 198.8h.4M352.1 196.6h-.7M352.1 196.6h8.8M352.1 198.5l1.6 .1a30.1 30.1 0 0 0 7.2 .1"/>
<path d="M352.1 198.5v.3M352.1 198.5l-.4 .1M352.1 198.8l.1-.2M352.2 198.6a41.5 41.5 0 0 0 9.2 .3M353 196.6h-9.6M353 197.1v-.5M353.5 196.6h1.5M353.5 196.6h-6.8M353.7 196.6h.4M353.7 196.6h1M353.7 196.6v9.5M354.1 196.6h5.3"/>
<path d="M354.1 196.6h-.4M354.7 196.6h5.3M354.7 196.6h-1M355 196.6h-1.5M355 196.6h5.5M359.4 196.6h1.6M359.4 196.6h-5.3M360 196.6h1M360 199.9l.9-1.1M360 196.6h-5.3M360 195.6h-2.7M360.4 195.6h-.4"/>
<path d="M360.5 196.6h.4M360.5 196.6h-5.5M360.5 199.3l.2-.3M360.7 199l-.1 .1M360.7 199l.1-.2M360.8 198.8l-.1 .2M360.8 198.8l.1-.1M360.8 198.8l.2 .3h.3M360.9 198.8l.1-.1M360.9 198.8l-1.5 1.9M360.9 198.8l-.9 1.1M360.9 198.8l.2 .3 .2-.1"/>
<path d="M360.9 199.5l-5.5 5.1M360.9 199.5l-.4-.2M360.9 196.6h-8.8M360.9 198.7l.1 .3h.3M360.9 198.7a34.5 34.5 0 0 1-8.8-.2M360.9 196.6h-.4M360.9 198.7l-.1 .1M360.9 196.6v.9M360.9 198.7v-1.2M360.9 198.7l.4 .3M361 196.6v2.1M361 198.7v-2.1"/>
<path d="M361 196.6h-1.6M361 198.7l-.1 .1M361 196.6h-1M361 198.7l.2 .3 .3-.1M361 198.7a.3 .3 0 0 0 .2 .3 .3 .3 0 0 0 .3-.1M361 199.1l-.2-.3M361.1 195.9l.5 .6M361.1 199.2l-.2 .3M361.2 196l.1 .1M361.3 199l-.4-.3M361.3 199l.1-.1M361.3 199a39.2 39.2 0 0 1-9.2-.2"/>
<path d="M361.3 199.1l-.2 .1M361.3 199l-.2 .2M361.3 199l-1.1 1.1M361.3 199l-1.9 1.9M361.3 199v.1M361.3 199l-.2 .1-.2-.3M361.3 199l.2-.1M361.3 199l.4-.5M361.3 199h.1M361.4 199l.1-.1M361.4 198.9l-.1 .2M361.4 199v-.1"/>
<path d="M361.5 198.9l-.2 .1M361.5 198.9l-.3 .1-.2-.3M361.7 198.5l-.4 .5M361.9 197.1l.1 .7M86.2 200.3l.3-.2M86.2 200.3l-1.1-1.5M86.5 200.1l-.9-1.4M87.3 201.4l-1.7-2.7M87.3 201.6v-.2M87.3 201.6l3.4 4.3M87.3 201.6l-2.2-2.8M89.1 203.8l-3.9-4.8"/>
<path d="M89.1 203.8l.4-.2M89.5 204.3l-.4-.5M89.5 203.6l.3 .5M89.7 204.6l.2-.2M89.7 204.6l-3.5-4.3M89.7 204.6l1.3 1.6M89.8 204.1l1.5 2M89.9 204.4l1 1.6M89.9 204.4l-.2 .2M90.7 205.7l.2 .3M90.7 205.7v.2M90.7 205.9l.3 .3"/>
<path d="M90.7 205.9v-.2M90.9 206v-9.4M90.9 206l-1-1.6M90.9 206l-.2-.3M91 206.2l-.1-.2M91 206.2l-1.3-1.6M91 206.2l-.3-.3M91 206.2l-1.5-1.9M91.1 206.3l8.7 .1M91.3 206.4h.3M91.3 206.1h6.4M91.4 206.3l-1.9-2"/>
<path d="M91.7 206l-.3 .3-.4-.1M91.7 206a.37 .37 0 0 1-.3 .3 .37 .37 0 0 1-.4-.1M91.7 206v-8.9M91.7 206a.38 .38 0 0 1-.3 .4 .38 .38 0 0 1-.4-.2M91.7 206l8.1 .1M91.9 206.5h7.9M95.7 200.9l.3-.2M97.7 206.1a.89 .89 0 0 0 .8-1M97.7 206.4l-6.3-.1M98.3 204.4v.2M98.3 204.4l.1 .3M98.3 204.6v-.2"/>
<path d="M98.3 204.6l-4.1-5.2M98.3 204.6h.2M98.4 204.7l-.1-.3M98.4 204.7l.1 .4M98.4 204.8l-.1-.2M98.5 205.1v-7.6M98.5 205.1l-.1-.4M98.5 205.1l-.1-.3M98.7 204.9a1.03 1.03 0 0 1-1 1.5M99.7 205.8l.2-.2M99.8 206.4v.1M99.8 206.5v-.4"/>
<path d="M99.8 206.1l-8.1-.1M99.8 206.1v.4M99.8 206.1h.2M99.9 205.6l.8 .5M100 206.1h-.2M100 206.5h-.2M107.3 206.3h2.7M107.3 206.3v-9.7M107.4 206.5l-.1-.2M108.4 206.6h3.4M108.4 206.5h1.7M108.4 203.4h1.7"/>
<path d="M108.4 206.5v.1M108.4 206.5v-3.1M110 206.3h39.9M110 206.6h-2.4M110 206.3h-2.7M110.1 206.6h-1.7M110.1 206.5h1.6M110.1 203.4h1.6M111.7 206.5h-3.3M111.7 203.4h-3.3M111.7 206.5l.1 .1M111.7 206.5v-3.1"/>
<path d="M111.8 206.6h-1.7M112.9 206.6h1.5M113.2 206.3h1.2M113.2 206.3v-8.7M113.2 206.3l-.3 .3M114.4 206.3h-1.2M114.4 206.6h31.2M114.4 206.6h-1.5M114.4 206.3h31.2M128.6 206.1l.7-.4 .3-.8M129.6 204.9v-5M129.9 200.1l-.3-.2"/>
<path d="M129.9 205.1l-.3-.2M130.1 205.1l.3-.2M130.1 200.1l.3-.2M130.4 204.9l.3 .8 .7 .4M130.4 204.9v-8.3M145.6 206.3h-31.2M145.6 206.6h1.5M145.6 206.6h-31.2M145.6 206.3h1.2M146.8 206.3h-1.2M146.8 206.3l.3 .3M146.8 206.3v-8.7"/>
<path d="M147.1 206.6h-1.5M148.2 206.6h3.4M148.4 206.5h1.5M148.4 203.4h1.5M148.4 206.5l-.2 .1M148.4 206.5v-3.1M149.9 206.3h-39.9M149.9 206.5h1.7M149.9 206.6h-1.7M149.9 206.6h-39.9M149.9 203.4h1.7M149.9 206.3h2.8"/>
<path d="M151.6 206.5h-3.2M151.6 203.4h-3.2M151.6 206.5v.1M151.6 206.5v-3.1M151.6 206.6h-1.7M152.4 206.6h-2.5M152.6 206.5l.1-.2M152.7 206.3h-2.8M152.7 206.3v-9.7M159.3 206.1l.8-.5M160 206.1h.2M160 206.5h-60"/>
<path d="M160 206.5h.2M160.2 206.1h-.2M160.2 206.1v.4M160.2 206.1l8.1-.1M160.2 206.5v-.4M160.2 206.4v.1M160.2 206.4l8.4-.1M160.3 205.8l-.2-.2M161.5 204.6h.2M161.5 205.2a.89 .89 0 0 0 .8 .9M161.5 205.2l.1-.4M161.5 205.1l.1-.4"/>
<path d="M161.5 205.1v-7.6M161.5 205.2v-7.7M161.6 204.7l-.1 .5M161.6 204.7l.1-.3M161.7 204.6l-.1 .2M161.7 204.6v-.2M161.7 204.4l-.1 .3M161.7 204.4v.2M162.3 206.4a1.02 1.02 0 0 1-1-1.5M162.3 206.1h6.4M164 200.7l.2-.8M164.3 200.9l-.3-.2"/>
<path d="M168.3 206l-8.1 .1M168.3 206v-8.9M168.5 206.3l-6.2 .1M168.7 206.1l1.5-2M169 206.3l-1.7 .2h-7.1M169 206.2a.38 .38 0 0 1-.4 .2 .38 .38 0 0 1-.3-.4M169 206.2l-.4 .1-.3-.3M169 206.2a.38 .38 0 0 1-.4 .1 .38 .38 0 0 1-.3-.3M169 206.2l.3-.3M169 206.2l.1-.2M169.1 206v-9.4M169.1 206l1-1.6"/>
<path d="M169.1 206l.2-.3M169.3 205.9l1-1.3M169.3 205.9v-.2M169.3 205.7l-.2 .3M170.1 204.4l.2 .2M170.1 204.4l-1 1.6M170.2 204.1l.3-.5M170.3 204.6l-1.3 1.6M170.3 204.6l-.2-.2M170.5 203.6l.4 .2M170.5 204.3l2.2-2.7M170.5 204.3l3.3-4"/>
<path d="M170.5 204.3l-1.9 2M170.9 203.8l-.4 .5M172.7 201.6v-.2M172.7 201.4l1.7-2.7M173.5 200.1l.9-1.4M173.5 200.1l.3 .2M173.8 200.3l1.1-1.5M173.8 200.3l-3.3 4M173.8 200.3l-.3-.2M239.8 200.1l-1.1-1.1M239.8 200.1l.2-.2M240.6 200.9v-.2"/>
<path d="M240.6 200.7l-1.5-1.9M240.6 200.7v.2M244.6 204.6l-5.5-5.1M244.6 204.6l.4-.2M244.9 204.9l-.3-.3M245 204.4l.2 .3M245.1 205.1l1.3 1.2M245.1 205.1l.8 .7M245.1 205.1l.2-.2M245.2 204.7l1.3 1.4M245.3 204.9l1 1.2M245.9 205.8l.5 .5"/>
<path d="M245.9 205.8v-.2M245.9 205.6l.4 .5M246.3 206.1v-9.5M246.3 206.1l-1-1.2M246.3 206.1l-.4-.5M246.3 206.2l-1.4-1.3M246.4 206.3l-.5-.5M246.4 206.3l-1.3-1.2M246.4 206.3l-.1-.2M246.4 206.4l-1.5-1.5M246.5 206.1h6.8M246.8 206.4l9.4-.2"/>
<path d="M247 206.1l-.2 .3-.4-.1M247 206.1a.38 .38 0 0 1-.2 .3 .38 .38 0 0 1-.4-.1M247 206.1v-9M247 206.1a.38 .38 0 0 1-.2 .3 .38 .38 0 0 1-.4 0M247 206.1l9.2-.1M247.2 206.5l-.8-.1M251.5 200.1l.1-.8 .4-.6M251.5 200.1v-3.5M251.5 200.1l.4 1.3M251.5 200.1l.2-.7 .3-.5M251.7 201.6l.2-.2M253.3 206.1l.6-.4 .1-.8"/>
<path d="M253.3 206.3l-6.7 .1M253.6 203.8v-.2M253.6 203.8l.3 .4M253.6 203.8h.2M253.6 203.8l-5.1-4.8M253.6 203.6l.3 .5M253.6 203.6v.2M253.9 204.1l.1 .8M253.9 204.1l-.3-.5M254 204.9v-7.4M254 204.8v-7.3M254 204.9l-.1-.8"/>
<path d="M254 204.9l-.1-.7M254.2 204.3a1.3 1.3 0 0 1-.9 2M256.2 206v.4M256.2 206l-9.2 .1M256.2 206h.4M256.2 206.4v-.2M256.3 205.9l.2-.2M256.5 205.7l.6 .3M256.6 206h-.4M256.6 206.4h86.8M256.6 206.4h-.4M297.3 206.3v.1"/>
<path d="M297.3 206.3l.2 .3M297.3 206.3h5.4M297.3 206.3v-9.7M297.3 206.4v-.1M298.3 206.6l.1-.1M298.3 206.6h3.4M298.4 206.5h3.2M298.4 206.5v-3.1M298.4 203.4h3.2M298.5 206.6h3M298.5 206.6l.3-.3M298.6 206l.7-.5 .3-1.1"/>
<path d="M298.8 206.3v-8.7M298.8 206.3h2.4M298.8 206.3l-.3 .3M299.6 200.1v-3.5M299.6 204.4v-4.3M299.6 200.1l-.1-.8-.4-.6M299.6 204.4l.3 .2M299.6 204.4v-7.8M299.6 200.1l-.1-.8-.4-.4M299.9 200.3l-.3-.2M300.1 204.6l.3-.2M300.1 200.3l.3-.2"/>
<path d="M300.4 200.1v-3.5M300.4 200.1l.1-.8 .4-.6M300.4 204.4v-7.8M300.4 200.1v4.3M300.4 204.4l.3 1.1 .7 .5M300.4 200.1l.1-.8 .4-.4M301.2 206.3v-8.7M301.2 206.3h-2.4M301.2 206.3l.3 .3M301.5 206.6h-3M301.6 206.5h-3.2M301.6 203.4h-3.2"/>
<path d="M301.6 206.5l.1 .1M301.6 206.5v-3.1M301.7 206.6h-3.4M302.5 206.6h-5M302.5 206.6l.2-.3M302.7 206.3v.1M302.7 206.3h-5.4M302.7 206.3v-9.7M342.9 206l.6-.3M343.4 206h.4M343.4 206.4h.4M343.5 205.7l.2 .2"/>
<path d="M343.8 206.4v-.4M343.8 206.4v-.2M343.8 206v.4M343.8 206h-.4M343.8 206l9.2 .1M343.8 206.2l9.4 .2M344 206.4h-.2M346 204.9l.1 .8 .6 .4M346 204.9l.1-.8M346 204.9l.1-.7M346 204.9v-7.4M346 204.8v-7.3"/>
<path d="M346.1 204.1l-.1 .8M346.1 204.1l.3-.5M346.2 203.8h.2M346.4 203.6l-.3 .5M346.4 203.6v.2M346.4 203.8l-.3 .4M346.4 203.8v-.2M346.7 206.3a1.28 1.28 0 0 1-.9-2M346.7 206.1h6.8M348.1 201.4l.4-1.3M348.3 201.6l-.2-.2M348.5 200.1l-.2-.8-.3-.4"/>
<path d="M348.5 200.1l-.1-.8-.4-.6M348.5 200.1v-3.5M349.1 206.5l-2.6-.1M351.6 206.5h-1.7M352.9 206.5h-.8M353 206.1l-9.2-.1M353 206.1v-9M353.1 206.4l-6.4-.1M353.4 206.4h-.1M353.5 206.1l1.3-1.4M353.6 206.4a.37 .37 0 0 1-.4 0 .37 .37 0 0 1-.2-.3M353.6 206.3l-.4 .1-.2-.3"/>
<path d="M353.6 206.3a.37 .37 0 0 1-.4 .1 .37 .37 0 0 1-.2-.3M353.6 206.3l.5-.5M353.6 206.3l1.3-1.2M353.6 206.3l.1-.2M353.7 206.1v-9.5M353.7 206.1l1-1.2M353.7 206.1l-.1 .2M353.7 206.1l.4-.5M354.1 205.6l-.4 .5M354.1 205.8l5.3-4.9M354.1 205.8v-.2M354.7 204.9l-1 1.2"/>
<path d="M354.8 204.7l.2-.3M354.9 205.1l-1.3 1.2M354.9 205.1h.1M354.9 205.1l-.2-.2M355 205.1l.1-.2M355 204.4l.4 .2M355.1 204.9l-1.5 1.5M355.1 204.9l5.1-4.8M355.1 204.9l-1 .9M355.1 204.9l-1.7 1.5M355.4 204.6l-.3 .3M359.4 200.7l1.5-1.9"/>
<path d="M359.4 200.9l1.9-1.9M359.4 200.9v-.2M360.2 200.1l-5.2 5M360.2 200.1l1.1-1.1M360.2 200.1l-.2-.2"/>
</g>
<g fill="#000">
<path d="M68 34.9l.5 2.5h-.9zM84.6 22.9l2.5-.4v.9zM84.6 30.5l2.5-.5v1zM93.8 35.1l2.1 1.5-2.5-.7zM97.5 30l2.5 .5-2.5 .5zM172.9 22.5l2.5 .4-2.5 .5zM189.4 34.9l.5 2.5h-.9zM67.6 52h.9l-.5 2.5zM167.6 57h.9l-.5 2.5zM168 54.5l.5 2.5h-.9zM168.6 43.6l2.1-1.5 .4 .8zM180 54.5l.5 2.5h-.9z"/>
<path d="M97.1 67.9l2.2 1.3-2.5-.4zM179.6 137h.9l-.5 2.5zM100 155.5l2.5-.5v.9zM155 147.5l2.5-.4v.9zM157.5 147.1l2.5 .4-2.5 .5zM157.5 155l2.5 .5-2.5 .4zM189 156.6h.9l-.5 2.5zM73.6 196.6l.4 2.5h-.9zM187.4 195.6l.5 2.5h-.9zM199 194.1h.9l-.5 2.5zM199.4 195.6l.5 2.5h-.9zM374.1 195.6l.4 2.5h-.9z"/>
<path d="M73.1 204.1h.9l-.4 2.5zM107.6 214.6l2.5-.5v.9zM149.9 214.1l2.5 .5-2.5 .4zM187 205.9h.9l-.5 2.5zM237.9 218.4l2.5-.4v.9zM359.6 218l2.5 .4-2.5 .5zM373.6 205.9h.9l-.4 2.5z"/>
</g>
<text font-size="9" x="249" y="279">CW&amp;T</text>
<text font-size="4.5" x="291.5" y="273.5">Ultra Bench T</text>
<g font-size="3.5">
<text x="124.7" y="21.7">181.7</text>
<text x="45.2" y="27">Ø4.0 THRU (32x)</text>
<text x="88.1" y="29.3">30.9</text>
<text x="193.3" y="31">R25 (4x)</text>
<text x="66.8" y="48.9" transform="rotate(-90 66.8 48.9)">39.2</text>
<text x="166.8" y="51.5" transform="rotate(-90 166.8 51.5)">10.0</text>
<text x="41.1" y="59.5">Ø3.0 THRU (182x)</text>
<text x="178.8" y="102.3" transform="rotate(-90 178.8 102.3)">170.0</text>
<text x="188.2" y="102.3" transform="rotate(-90 188.2 102.3)">248.4</text>
<text x="163" y="146.3">10.0</text>
<text x="124.8" y="154.3">120.0</text>
<text x="116.3" y="171">TOP (DECK UP)</text>
<text x="72.4" y="193.6" transform="rotate(-90 72.4 193.6)">20.0</text>
<text x="198.2" y="192.6" transform="rotate(-90 198.2 192.6)">2.0</text>
<text x="186.2" y="206.2" transform="rotate(-90 186.2 206.2)">25.6</text>
<text x="372.9" y="206.2" transform="rotate(-90 372.9 206.2)">25.6</text>
<text x="125.8" y="213.4">89.7</text>
<text x="294.7" y="217.2">248.4</text>
<text x="124.7" y="222.6">FRONT</text>
<text x="294.7" y="222.6">RIGHT</text>
</g>
<g font-size="3">
<text x="240" y="162">ULTRA TOP, SCALE 1:2. DRAWN IN DECK FRAME</text>
<text x="240" y="166.5">(DECK HORIZONTAL; TILT 15 DEG IS SET BY THE LEG).</text>
<text x="240" y="171">D3 PERFORATIONS ON 10 x 10 GRID, 13 COLUMNS x 14 ROWS</text>
<text x="240" y="175.5">(7 + 7 ROWS, 50 GAP ON CENTRE LINE).</text>
<text x="240" y="180">UNDERSIDE AND SECTIONS: SHEET 4.</text>
<text x="231.5" y="251">CW&amp;T</text>
<text x="291.5" y="251">Che-Wei Wang</text>
<text x="356.5" y="251">10/16/26</text>
<text x="356.5" y="273.5">UBT-001</text>
<text x="291.5" y="284">A</text>
<text x="356.5" y="284">10/16/26</text>
<text x="397.2" y="284">3/8</text>
</g>
<g font-size="2.6">
<text x="291.5" y="262">Fabrication drawing - ULTRA TOP</text>
<text x="356.5" y="262">FOR FABRICATION</text>
</g>
<g font-size="2.5">
<text x="34.3" y="8.5">1</text>
<text x="84.3" y="8.5">2</text>
<text x="134.3" y="8.5">3</text>
<text x="184.2" y="8.5">4</text>
<text x="234.2" y="8.5">5</text>
<text x="284.3" y="8.5">6</text>
<text x="334.3" y="8.5">7</text>
<text x="384.3" y="8.5">8</text>
<text x="6.7" y="34">A</text>
<text x="411.7" y="34">A</text>
<text x="6.7" y="80.2">B</text>
<text x="411.7" y="80.2">B</text>
<text x="6.7" y="126.3">C</text>
<text x="411.7" y="126.3">C</text>
<text x="6.7" y="172.5">D</text>
<text x="411.7" y="172.5">D</text>
<text x="6.7" y="218.7">E</text>
<text x="411.7" y="218.7">E</text>
<text x="6.7" y="264.9">F</text>
<text x="411.7" y="264.9">F</text>
<text x="34.3" y="290.5">1</text>
<text x="84.3" y="290.5">2</text>
<text x="134.3" y="290.5">3</text>
<text x="184.2" y="290.5">4</text>
<text x="234.2" y="290.5">5</text>
<text x="284.3" y="290.5">6</text>
<text x="334.3" y="290.5">7</text>
<text x="384.3" y="290.5">8</text>
</g>
<g font-size="1.8">
<text x="231.5" y="245">DEPT.</text>
<text x="261.5" y="245">TECHNICAL</text>
<text x="273.6" y="245">REFERENCE</text>
<text x="291.5" y="245">CREATED</text>
<text x="301.2" y="245">BY</text>
<text x="356.5" y="245">APPROVED</text>
<text x="367.4" y="245">BY</text>
<text x="291.5" y="257">DOCUMENT</text>
<text x="302.4" y="257">TYPE</text>
<text x="356.5" y="257">DOCUMENT</text>
<text x="367.4" y="257">STATUS</text>
<text x="291.5" y="268">TITLE</text>
<text x="356.5" y="268">DWG</text>
<text x="361.3" y="268">NO.</text>
<text x="291.5" y="279">REV.</text>
<text x="356.5" y="279">DATE</text>
<text x="362.5" y="279">OF</text>
<text x="366.2" y="279">ISSUE</text>
<text x="391.5" y="279">SHEET</text>
</g>
</svg>
